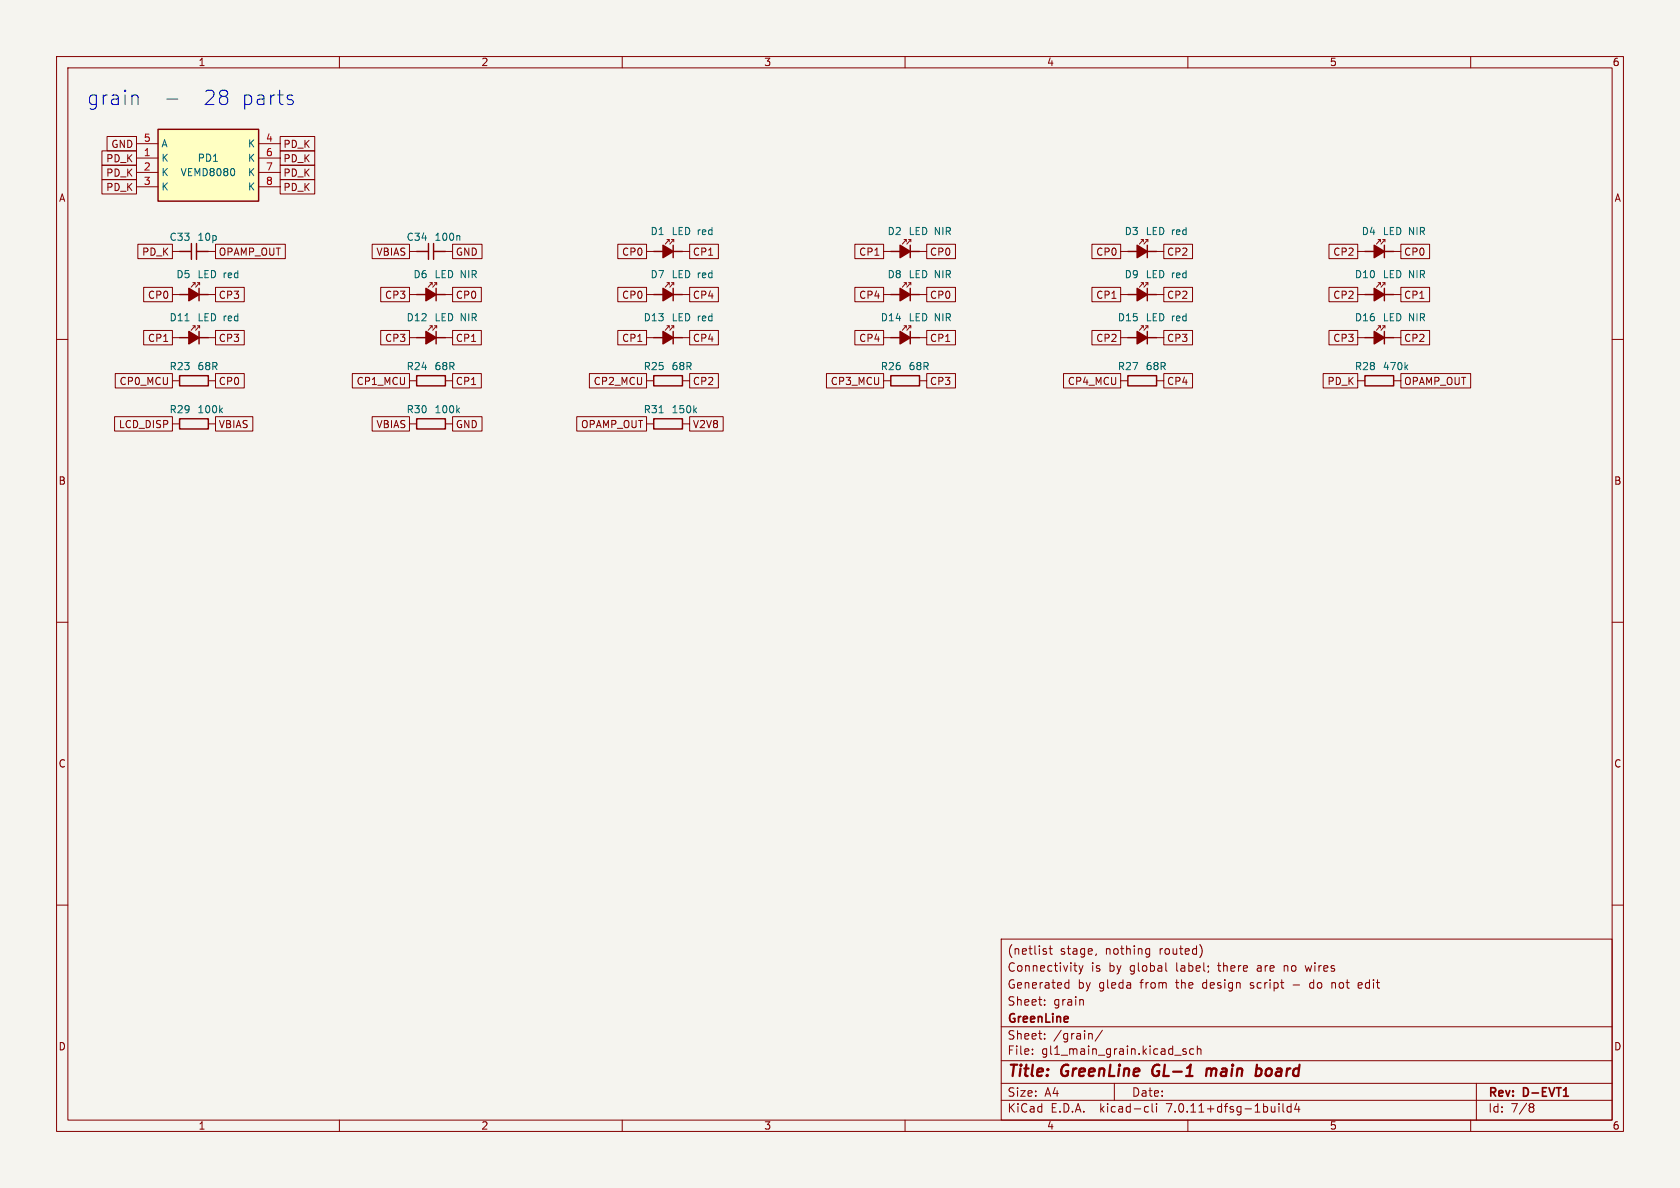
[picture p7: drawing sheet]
<svg xmlns="http://www.w3.org/2000/svg" width="297mm" height="210mm" viewBox="0 0 297 210" stroke-linecap="round" stroke-linejoin="round" font-family="sans-serif">
<path d="M0 0h297v210h-297z" fill="#f5f4ef" stroke="#f5f4ef" stroke-width=".18"/>
<g fill="none" stroke="#840000" stroke-width=".18">
<path d="M10 10h277v190h-277zM12 12h273v186h-273zM60 10v2M110 10v2M160 10v2M210 10v2M260 10v2M18 31.7h6.1v2.6h-6.1zM18 29.2h6.1v2.6h-6.1zM18 26.7h6.1v2.5h-6.1zM18.9 24.1h5.2v2.6h-5.2zM24.1 27.9h3.8"/>
<path d="M24.1 30.5h3.8M24.1 33h3.8M24.1 25.4h3.8M45.7 27.9h3.8M45.7 30.5h3.8M45.7 33h3.8M45.7 25.4h3.8M49.5 31.7h6.1v2.6h-6.1zM49.5 29.2h6.1v2.6h-6.1zM49.5 26.7h6.1v2.5h-6.1zM49.5 24.1h6.1v2.6h-6.1zM10 60h2"/>
<path d="M24.4 43.2h6.1v2.5h-6.1zM25.4 50.8h5.1v2.5h-5.1zM25.4 58.4h5.1v2.6h-5.1zM30.5 44.5h1.2M30.5 52.1h1.2M30.5 59.7h1.2M34.1 57.6h.4v.4M34.1 50h.4v.4M34.5 57.6l-.7 .8M34.5 50l-.7 .8M34.9 57.6h.4v.4M34.9 50h.4v.4"/>
<path d="M35.3 57.6l-.7 .8M35.3 50l-.7 .8M36.8 44.5h1.3M36.8 52.1h1.3M36.8 59.7h1.3M38.1 50.8h5.1v2.5h-5.1zM38.1 43.2h12.3v2.5h-12.3zM38.1 58.4h5.1v2.6h-5.1zM65.8 43.2h6.6v2.5h-6.6zM67.3 58.4h5.1v2.6h-5.1zM67.3 50.8h5.1v2.5h-5.1zM72.4 44.5h1.3"/>
<path d="M72.4 52.1h1.3M72.4 59.7h1.3M76 50h.4v.4M76 57.6h.4v.4M76.4 50l-.7 .8M76.4 57.6l-.7 .8M76.8 50h.4v.4M76.8 57.6h.4v.4M77.2 50l-.7 .8M77.2 57.6l-.7 .8M78.7 44.5h1.3M78.7 52.1h1.3"/>
<path d="M78.7 59.7h1.3M80 58.4h5.1v2.6h-5.1zM80 50.8h5.1v2.5h-5.1zM80 43.2h5.2v2.5h-5.2zM109.2 58.4h5.1v2.6h-5.1zM109.2 50.8h5.1v2.5h-5.1zM109.2 43.2h5.1v2.5h-5.1zM114.3 44.5h1.3M114.3 52.1h1.3M114.3 59.7h1.3M117.9 57.6h.4v.4M117.9 50h.4v.4"/>
<path d="M117.9 42.3h.4v.4M118.3 57.6l-.7 .8M118.3 50l-.7 .8M118.3 42.3l-.7 .9M118.7 57.6h.4v.4M118.7 50h.4v.4M118.7 42.3h.4v.4M119.1 57.6l-.7 .8M119.1 50l-.7 .8M119.1 42.3l-.7 .9M120.6 44.5h1.3M120.6 52.1h1.3"/>
<path d="M120.6 59.7h1.3M121.9 43.2h5.1v2.5h-5.1zM121.9 58.4h5.1v2.6h-5.1zM121.9 50.8h5.1v2.5h-5.1zM151.1 58.4h5.1v2.6h-5.1zM151.1 50.8h5.1v2.5h-5.1zM151.1 43.2h5.1v2.5h-5.1zM156.2 44.5h1.3M156.2 52.1h1.3M156.2 59.7h1.3M159.8 42.3h.4v.4M159.8 50h.4v.4"/>
<path d="M159.8 57.6h.4v.4M160.2 42.3l-.7 .9M160.2 50l-.7 .8M160.2 57.6l-.7 .8M160.6 42.3h.4v.4M160.6 50h.4v.4M160.6 57.6h.4v.4M161 42.3l-.7 .9M161 50l-.7 .8M161 57.6l-.7 .8M162.6 44.5h1.2M162.6 52.1h1.2"/>
<path d="M162.6 59.7h1.2M163.8 43.2h5.1v2.5h-5.1zM163.8 50.8h5.1v2.5h-5.1zM163.8 58.4h5.1v2.6h-5.1zM193 58.4h5.1v2.6h-5.1zM193 43.2h5.1v2.5h-5.1zM193 50.8h5.1v2.5h-5.1zM198.1 44.5h1.3M198.1 52.1h1.3M198.1 59.7h1.3M201.7 42.3h.4v.4M201.7 50h.4v.4"/>
<path d="M201.7 57.6h.4v.4M202.1 42.3l-.7 .9M202.1 50l-.7 .8M202.1 57.6l-.7 .8M202.5 42.3h.4v.4M202.5 50h.4v.4M202.5 57.6h.4v.4M202.9 42.3l-.7 .9M202.9 50l-.7 .8M202.9 57.6l-.7 .8M204.5 44.5h1.2M204.5 52.1h1.2"/>
<path d="M204.5 59.7h1.2M205.7 58.4h5.1v2.6h-5.1zM205.7 43.2h5.1v2.5h-5.1zM205.7 50.8h5.1v2.5h-5.1zM234.9 43.2h5.1v2.5h-5.1zM234.9 50.8h5.1v2.5h-5.1zM234.9 58.4h5.1v2.6h-5.1zM240 44.5h1.3M240 52.1h1.3M240 59.7h1.3M243.6 42.3h.4v.4M243.6 50h.4v.4"/>
<path d="M243.6 57.6h.4v.4M244 42.3l-.7 .9M244 50l-.7 .8M244 57.6l-.7 .8M244.4 42.3h.4v.4M244.4 50h.4v.4M244.4 57.6h.4v.4M244.8 42.3l-.7 .9M244.8 50l-.7 .8M244.8 57.6l-.7 .8M246.4 44.5h1.2M246.4 52.1h1.2"/>
<path d="M246.4 59.7h1.2M247.6 43.2h5.1v2.5h-5.1zM247.6 50.8h5.1v2.5h-5.1zM247.6 58.4h5.1v2.6h-5.1zM285 60h2M20.3 73.7h10.2v2.5h-10.2zM20.4 66h10.1v2.6h-10.1zM30.5 67.3h1.2M30.5 74.9h1.2M36.8 67.3h1.3M36.8 74.9h1.3M38.1 73.7h6.6v2.5h-6.6z"/>
<path d="M38.1 66h5.1v2.6h-5.1zM62.3 66h10.1v2.6h-10.1zM65.8 73.7h6.6v2.5h-6.6zM72.4 67.3h1.3M72.4 74.9h1.3M78.7 67.3h1.3M78.7 74.9h1.3M80 66h5.1v2.6h-5.1zM80 73.7h5.2v2.5h-5.2zM102 73.7h12.3v2.5h-12.3zM104.2 66h10.1v2.6h-10.1zM114.3 67.3h1.3"/>
<path d="M114.3 74.9h1.3M120.6 67.3h1.3M120.6 74.9h1.3M121.9 66h5.1v2.6h-5.1zM121.9 73.7h6v2.5h-6zM146.1 66h10.1v2.6h-10.1zM156.2 67.3h1.3M162.6 67.3h1.2M163.8 66h5.1v2.6h-5.1zM188 66h10.1v2.6h-10.1zM198.1 67.3h1.3M204.5 67.3h1.2"/>
<path d="M205.7 66h5.1v2.6h-5.1zM233.9 66h6.1v2.6h-6.1zM240 67.3h1.3M246.4 67.3h1.2M247.6 66h12.4v2.6h-12.4zM10 110h2M285 110h2M10 160h2M285 160h2M177 166h108v32h-108zM184.7 176.8v.1M184.7 177.6v.1"/>
<path d="M184.8 168.2l.2 .2-.2 .3M184.8 167.7l.2 .1M185.5 167.7h.5M185.7 167.2v1.3l.3 .2M188.4 174.6h.6M188.4 173.8h.6M189 173.2v1.5M189.8 170.7h.6M190 171.5l.4 .2M190.7 170.7l.4 1M191.1 171.7l-.1 .4-.3 .1M191.5 176.8v.9"/>
<path d="M191.5 170.7l-.4 1M193.8 168.6l-.1 .3M202.8 167.7l.4 .1M203.2 168.6l-.4 .1M203.2 167.7v1.2l-.1 .2-.4 .1M206.1 170.2v1.3l.2 .2M212.3 167.3l.2 .7-.2 1M227 170.7v1M227.1 170.8h-.1M228.6 174.1h1.1M230.7 170.7l.3 1M231.8 173.7l-.3 .3v.4l.3 .3"/>
<path d="M235.5 173.7v1M235.9 173.7l-.4 .1M240.7 173.8l-.4-.1-.2 .2 .1 .7h.5M240.8 174.1l-.7 .1M60 198v2M110 198v2M160 198v2M177 194.5h108M177 191.5h108M177 187.5h108M177 181.5h108M182.5 186.3v.1"/>
<path d="M182.5 185.5v.1M184.7 183.6v.1M184.7 182.8v.1M192.7 182.7l.3 .1 .1 .1v.8M194.9 182.1l-1.3 2M197 191.5v3M202.6 195.6l.4 .1M203 196.5l-.4 .1M203.7 195.1v1.3l.2 .2M204.5 195.1v.1M204.5 195.6v1M209.7 185.5l-.4-.1-.2 .2 .1 .2 .5 .2v.3h-.6"/>
<path d="M210 198v2M211 185.5l-.4-.1-.3 .3v.4l.2 .2h.5M211.7 185.5l.2-.1 .3 .1 .1 .9M211.7 184.9v1.5M226.1 195.1v.1M226.1 195.6v1M226.8 195.1v1.3l.2 .2M228.2 195.7l-.4-.1-.3 .3v.4l.2 .2h.5M228.2 195.1v1.5M229.2 195l-.3 1.1h.9M229.6 195.6v1M260 198v2"/>
<path d="M261 191.5v6.5M270.6 195.1h.3l.3 .3-.3 .3M270.6 195.7h.3M270.9 195.7l.2 .2 .1 .4-.3 .3h-.3"/>
</g>
<path d="M276.4 193.8h.9" fill="none" stroke="#840000" stroke-width=".3"/>
<path d="M204 188.5a1.27 1.27 0 0 0 0 1.6M213.4 188.9l-.2 1.3M214.1 189a.57 .57 0 0 0-.8 .1M214.2 189.2l-.1 1M222.3 188.9h.4l.3 .2v.7a.66 .66 0 0 1-.8 .4" fill="none" stroke="#840000" stroke-width=".4"/>
<g fill="none" stroke="#840000" stroke-width=".25">
<path d="M27.9 22.9h17.8v12.7h-17.8zM31.7 44.5h2.1M31.7 52.1h1.7M31.7 59.7h1.7M33.8 43v2.9M34.7 44.5h2.1M34.7 43v2.9M35.2 52.1h1.6M35.2 59.7h1.6M35.2 51v2.2M35.2 58.6v2.2M73.7 44.5h2"/>
<path d="M73.7 52.1h1.6M73.7 59.7h1.6M75.7 43v2.9M76.7 44.5h2M76.7 43v2.9M77.1 52.1h1.6M77.1 51v2.2M77.1 58.6v2.2M77.1 59.7h1.6M115.6 44.5h1.6M115.6 52.1h1.6M115.6 59.7h1.6"/>
<path d="M119 44.5h1.6M119 52.1h1.6M119 59.7h1.6M119 43.3v2.3M119 51v2.2M119 58.6v2.2M157.5 44.5h1.6M157.5 52.1h1.6M157.5 59.7h1.6M160.9 44.5h1.7M160.9 43.3v2.3M160.9 51v2.2"/>
<path d="M160.9 58.6v2.2M160.9 52.1h1.7M160.9 59.7h1.7M199.4 44.5h1.6M199.4 52.1h1.6M199.4 59.7h1.6M202.8 44.5h1.7M202.8 52.1h1.7M202.8 59.7h1.7M202.8 43.3v2.3M202.8 51v2.2M202.8 58.6v2.2"/>
<path d="M241.3 44.5h1.6M241.3 52.1h1.6M241.3 59.7h1.6M244.7 44.5h1.7M244.7 52.1h1.7M244.7 59.7h1.7M244.7 43.3v2.3M244.7 51v2.2M244.7 58.6v2.2M31.7 66.4h5.1v1.8h-5.1zM31.7 74h5.1v1.8h-5.1zM73.7 74h5v1.8h-5z"/>
<path d="M73.7 66.4h5v1.8h-5zM115.6 74h5v1.8h-5zM115.6 66.4h5v1.8h-5zM157.5 66.4h5.1v1.8h-5.1zM199.4 66.4h5.1v1.8h-5.1zM241.3 66.4h5.1v1.8h-5.1z"/>
</g>
<g fill="#840000" stroke="#840000" stroke-width=".25">
<path d="M159.1 43.3l1.8 1.2-1.8 1.1z"/>
<path d="M75.3 51l1.8 1.1-1.8 1.1z"/>
<path d="M75.3 58.6l1.8 1.1-1.8 1.1z"/>
<path d="M159.1 51l1.8 1.1-1.8 1.1z"/>
<path d="M33.4 58.6l1.8 1.1-1.8 1.1z"/>
<path d="M242.9 43.3l1.8 1.2-1.8 1.1z"/>
<path d="M242.9 51l1.8 1.1-1.8 1.1z"/>
<path d="M33.4 51l1.8 1.1-1.8 1.1z"/>
<path d="M201 43.3l1.8 1.2-1.8 1.1z"/>
<path d="M242.9 58.6l1.8 1.1-1.8 1.1z"/>
<path d="M117.2 58.6l1.8 1.1-1.8 1.1z"/>
<path d="M117.2 51l1.8 1.1-1.8 1.1z"/>
<path d="M117.2 43.3l1.8 1.2-1.8 1.1z"/>
<path d="M201 51l1.8 1.1-1.8 1.1z"/>
<path d="M159.1 58.6l1.8 1.1-1.8 1.1z"/>
<path d="M201 58.6l1.8 1.1-1.8 1.1z"/>
</g>
<path d="M41.4 29.9l.1 .4-.1 .6M32.7 56.7h.7M81.1 41.6l.2 .2v.7M39 72.5l.3 .5M39.3 72.1l-.5 .5M80.9 72.5l.3 .5M81.2 72.1l-.5 .5M116.5 73h.7M122.8 72.5l.3 .5M123.1 72.1l-.4 .5M248.5 64.9l.4 .4M248.9 64.5l-.5 .5" fill="none" stroke="#006464" stroke-width=".18"/>
<path d="M27.9 22.9h17.8v12.7h-17.8z" fill="#ffffc2" stroke="#ffffc2" stroke-width=".18"/>
<path d="M24 16.8l.4 .4v1.3M29.5 17.5h1.9M51.1 17.6l.6 .2 .2 .3-.4 .4h-.5M51.1 16.8l.6 .1" fill="none" stroke="#0000c2" stroke-width=".18"/>
<g font-size="3.5" fill="#0000c2">
<text x="15.2" y="18.8">grain</text>
<text x="35.6" y="18.8">28</text>
<text x="42.3" y="18.8">parts</text>
</g>
<g font-size="2.8" fill="#840000">
<text x="178" y="190.9">Title:</text>
<text x="187.7" y="190.9">GreenLine</text>
<text x="204.6" y="190.9">GL-1</text>
<text x="214.9" y="190.9">main</text>
<text x="224.4" y="190.9">board</text>
</g>
<g font-size="2.1" fill="#840000">
<text x="178" y="172">Connectivity</text>
<text x="178" y="169">(netlist</text>
<text x="187.4" y="169">stage,</text>
<text x="192.9" y="172">is</text>
<text x="195.5" y="169">nothing</text>
<text x="196.1" y="172">by</text>
<text x="199.9" y="172">global</text>
<text x="205.1" y="169">routed)</text>
<text x="208.2" y="172">label;</text>
<text x="215.8" y="172">there</text>
<text x="222.8" y="172">are</text>
<text x="227.7" y="172">no</text>
<text x="231.7" y="172">wires</text>
<text x="178" y="178">Sheet:</text>
<text x="178" y="175">Generated</text>
<text x="186.2" y="178">grain</text>
<text x="190.5" y="175">by</text>
<text x="194.3" y="175">gleda</text>
<text x="201.8" y="175">from</text>
<text x="208.2" y="175">the</text>
<text x="213" y="175">design</text>
<text x="221.6" y="175">script</text>
<text x="232.4" y="175">do</text>
<text x="236.4" y="175">not</text>
<text x="241.3" y="175">edit</text>
<text x="178" y="184">Sheet:</text>
<text x="178" y="181.2">GreenLine</text>
<text x="186.2" y="184">/grain/</text>
<text x="178" y="186.7">File:</text>
<text x="184.1" y="186.7">gl1_main_grain.kicad_sch</text>
<text x="178" y="196.9">KiCad</text>
<text x="178" y="194.1">Size:</text>
<text x="184.7" y="194.1">A4</text>
<text x="185.7" y="196.9">E.D.A.</text>
<text x="194.6" y="196.9">kicad-cli</text>
<text x="200" y="194.1">Date:</text>
<text x="206.5" y="196.9">7.0.11+dfsg-1build4</text>
<text x="263" y="194.3">Rev:</text>
<text x="263" y="196.9">Id:</text>
<text x="267.1" y="196.9">7/8</text>
<text x="269.4" y="194.3">D-EVT1</text>
</g>
<g font-size="1.8" fill="#840000">
<text x="35" y="11.9">1</text>
<text x="85" y="11.9">2</text>
<text x="135" y="11.9">3</text>
<text x="185" y="11.9">4</text>
<text x="235" y="11.9">5</text>
<text x="285" y="11.9">6</text>
<text x="18.7" y="28.9">PD_K</text>
<text x="19.6" y="26.4">GND</text>
<text x="50" y="28.9">PD_K</text>
<text x="50" y="26.4">PD_K</text>
<text x="10.3" y="35.9">A</text>
<text x="18.7" y="34">PD_K</text>
<text x="18.7" y="31.4">PD_K</text>
<text x="50" y="34">PD_K</text>
<text x="50" y="31.4">PD_K</text>
<text x="285.3" y="35.9">A</text>
<text x="25" y="45.4">PD_K</text>
<text x="38.6" y="45.4">OPAMP_OUT</text>
<text x="66.4" y="45.4">VBIAS</text>
<text x="80.5" y="45.4">GND</text>
<text x="109.9" y="45.4">CP0</text>
<text x="122.4" y="45.4">CP1</text>
<text x="151.8" y="45.4">CP1</text>
<text x="164.3" y="45.4">CP0</text>
<text x="193.7" y="45.4">CP0</text>
<text x="206.2" y="45.4">CP2</text>
<text x="235.6" y="45.4">CP2</text>
<text x="248.1" y="45.4">CP0</text>
<text x="26.1" y="53">CP0</text>
<text x="38.6" y="53">CP3</text>
<text x="68" y="53">CP3</text>
<text x="80.5" y="53">CP0</text>
<text x="109.9" y="53">CP0</text>
<text x="122.4" y="53">CP4</text>
<text x="151.8" y="53">CP4</text>
<text x="164.3" y="53">CP0</text>
<text x="193.7" y="53">CP1</text>
<text x="206.2" y="53">CP2</text>
<text x="235.6" y="53">CP2</text>
<text x="248.1" y="53">CP1</text>
<text x="26.1" y="60.6">CP1</text>
<text x="38.6" y="60.6">CP3</text>
<text x="68" y="60.6">CP3</text>
<text x="80.5" y="60.6">CP1</text>
<text x="109.9" y="60.6">CP1</text>
<text x="122.4" y="60.6">CP4</text>
<text x="151.8" y="60.6">CP4</text>
<text x="164.3" y="60.6">CP1</text>
<text x="193.7" y="60.6">CP2</text>
<text x="206.2" y="60.6">CP3</text>
<text x="235.6" y="60.6">CP3</text>
<text x="248.1" y="60.6">CP2</text>
<text x="21" y="68.3">CP0_MCU</text>
<text x="38.6" y="68.3">CP0</text>
<text x="62.9" y="68.3">CP1_MCU</text>
<text x="80.5" y="68.3">CP1</text>
<text x="104.9" y="68.3">CP2_MCU</text>
<text x="122.4" y="68.3">CP2</text>
<text x="146.8" y="68.3">CP3_MCU</text>
<text x="164.3" y="68.3">CP3</text>
<text x="188.7" y="68.3">CP4_MCU</text>
<text x="206.2" y="68.3">CP4</text>
<text x="234.6" y="68.3">PD_K</text>
<text x="248.1" y="68.3">OPAMP_OUT</text>
<text x="20.9" y="75.9">LCD_DISP</text>
<text x="38.6" y="75.9">VBIAS</text>
<text x="66.4" y="75.9">VBIAS</text>
<text x="80.5" y="75.9">GND</text>
<text x="102.6" y="75.9">OPAMP_OUT</text>
<text x="122.4" y="75.9">V2V8</text>
<text x="10.3" y="85.9">B</text>
<text x="285.3" y="85.9">B</text>
<text x="10.3" y="135.9">C</text>
<text x="285.3" y="135.9">C</text>
<text x="10.3" y="185.9">D</text>
<text x="285.3" y="185.9">D</text>
<text x="35" y="199.9">1</text>
<text x="85" y="199.9">2</text>
<text x="135" y="199.9">3</text>
<text x="185" y="199.9">4</text>
<text x="235" y="199.9">5</text>
<text x="285" y="199.9">6</text>
</g>
<g font-size="1.8" fill="#a90000">
<text x="25.3" y="27.7">1</text>
<text x="25.3" y="25.1">5</text>
<text x="46.9" y="25.1">4</text>
<text x="46.9" y="27.7">6</text>
<text x="25.3" y="30.2">2</text>
<text x="25.3" y="32.8">3</text>
<text x="46.9" y="30.2">7</text>
<text x="46.9" y="32.8">8</text>
</g>
<g font-size="1.8" fill="#006464">
<text x="28.4" y="28.8">K</text>
<text x="28.4" y="26.3">A</text>
<text x="34.9" y="28.8">PD1</text>
<text x="43.7" y="26.3">K</text>
<text x="43.7" y="28.8">K</text>
<text x="28.4" y="31.3">K</text>
<text x="28.4" y="33.9">K</text>
<text x="31.8" y="31.3">VEMD8080</text>
<text x="43.7" y="31.3">K</text>
<text x="43.7" y="33.9">K</text>
<text x="114.9" y="41.8">D1</text>
<text x="118.6" y="41.8">LED red</text>
<text x="156.8" y="41.8">D2</text>
<text x="160.5" y="41.8">LED NIR</text>
<text x="198.7" y="41.8">D3</text>
<text x="202.4" y="41.8">LED red</text>
<text x="240.6" y="41.8">D4</text>
<text x="244.4" y="41.8">LED NIR</text>
<text x="29.9" y="42.8">C33</text>
<text x="34.8" y="42.8">10p</text>
<text x="71.8" y="42.8">C34</text>
<text x="76.7" y="42.8">100n</text>
<text x="31.1" y="49.4">D5</text>
<text x="34.8" y="49.4">LED red</text>
<text x="73" y="49.4">D6</text>
<text x="76.7" y="49.4">LED NIR</text>
<text x="114.9" y="49.4">D7</text>
<text x="118.6" y="49.4">LED red</text>
<text x="156.8" y="49.4">D8</text>
<text x="160.5" y="49.4">LED NIR</text>
<text x="198.7" y="49.4">D9</text>
<text x="202.4" y="49.4">LED red</text>
<text x="239.4" y="49.4">D10</text>
<text x="244.4" y="49.4">LED NIR</text>
<text x="29.9" y="57">D11</text>
<text x="34.8" y="57">LED red</text>
<text x="71.8" y="57">D12</text>
<text x="76.7" y="57">LED NIR</text>
<text x="113.7" y="57">D13</text>
<text x="118.6" y="57">LED red</text>
<text x="155.6" y="57">D14</text>
<text x="160.5" y="57">LED NIR</text>
<text x="197.5" y="57">D15</text>
<text x="202.4" y="57">LED red</text>
<text x="239.4" y="57">D16</text>
<text x="244.4" y="57">LED NIR</text>
<text x="29.9" y="65.6">R23</text>
<text x="34.8" y="65.6">68R</text>
<text x="71.8" y="65.6">R24</text>
<text x="76.7" y="65.6">68R</text>
<text x="113.7" y="65.6">R25</text>
<text x="118.6" y="65.6">68R</text>
<text x="155.6" y="65.6">R26</text>
<text x="160.5" y="65.6">68R</text>
<text x="197.5" y="65.6">R27</text>
<text x="202.4" y="65.6">68R</text>
<text x="239.4" y="65.6">R28</text>
<text x="244.4" y="65.6">470k</text>
<text x="29.9" y="73.3">R29</text>
<text x="34.8" y="73.3">100k</text>
<text x="71.8" y="73.3">R30</text>
<text x="76.7" y="73.3">100k</text>
<text x="113.7" y="73.3">R31</text>
<text x="118.6" y="73.3">150k</text>
</g>
</svg>
